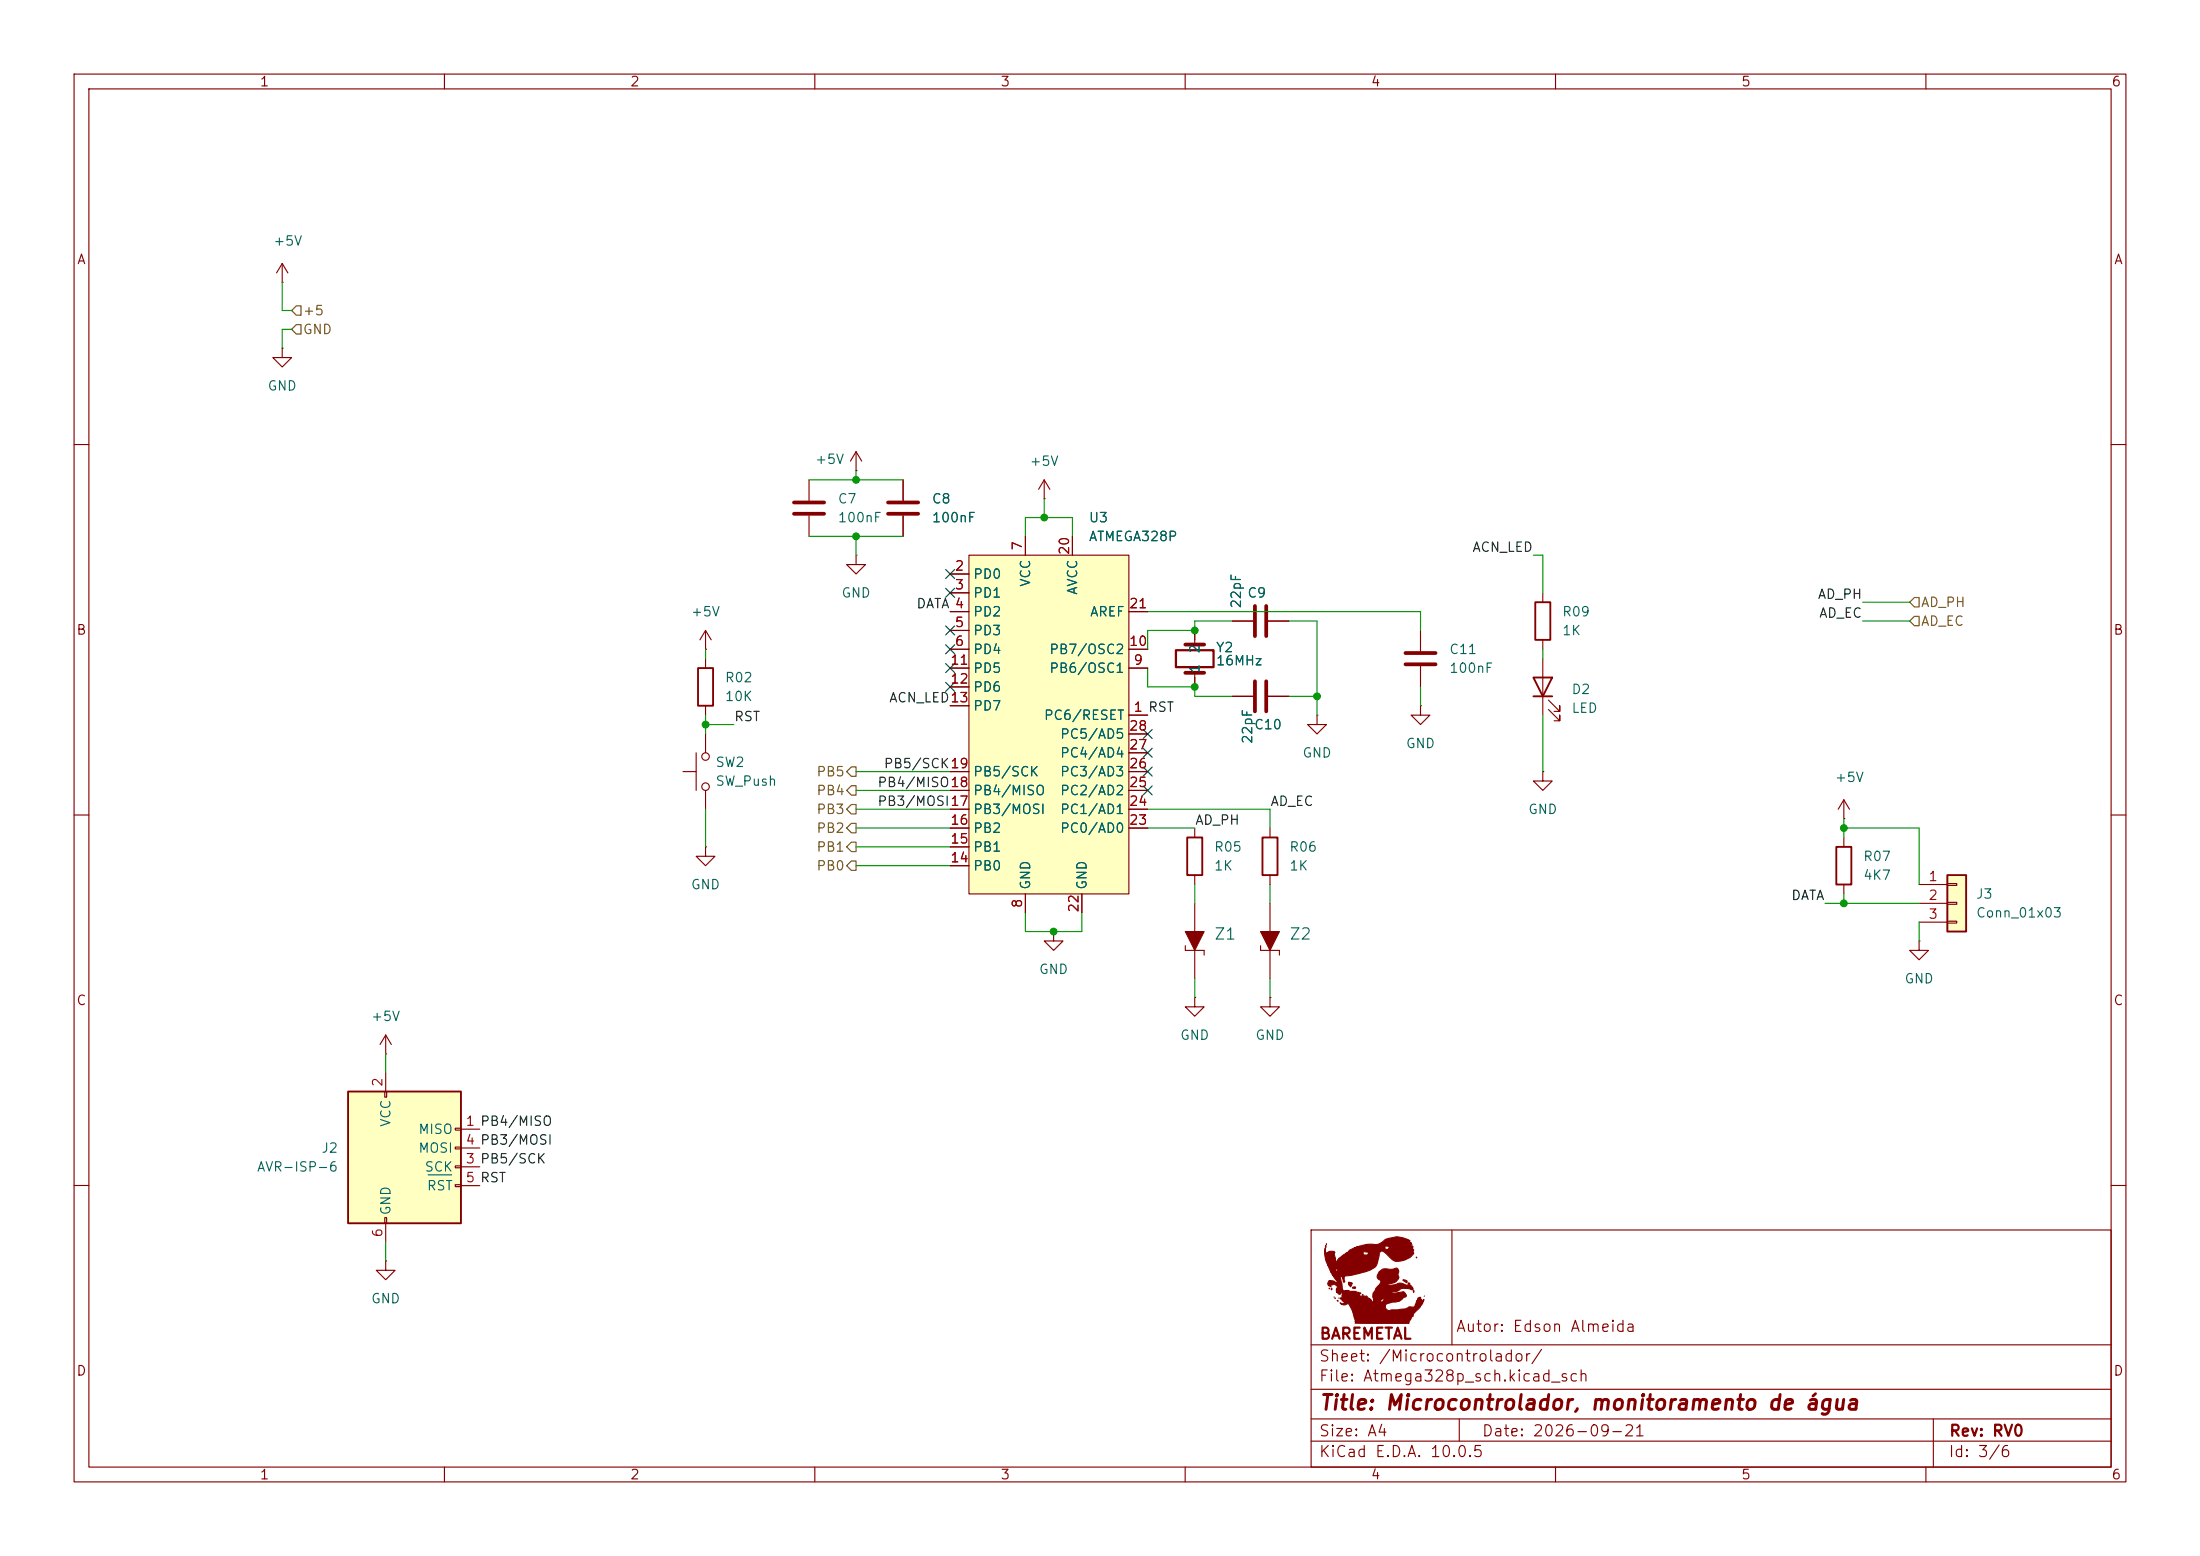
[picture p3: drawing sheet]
<svg xmlns="http://www.w3.org/2000/svg" width="297mm" height="210mm" viewBox="0 0 297 210" stroke-linecap="round" stroke-linejoin="round" font-family="sans-serif">
<g fill="none" stroke="#840000" stroke-width=".15">
<path d="M10 10h277v190h-277zM12 12h273v186h-273zM60 10v2M110 10v2M160 10v2M210 10v2M260 10v2M38.1 47v1.3h1.3l-1.3 1.2-1.3-1.2h1.3M38.1 47h.1M10 60h2M285 60h2M177.8 96.5v1.3h1.3l-1.3 1.3-1.3-1.3h1.3"/>
<path d="M177.8 96.5h.1M10 110h2M161.3 111.8v1.2M161.3 118.1v1.3M248.9 110.5h.1M248.9 108l-.7 1.2M248.9 108l.8 1.2M248.9 108v2.5M285 110h2M170.2 127.6v.7h2.5v.6M171.4 121.9v3.8M171.4 128.3v3.8"/>
<path d="M259.1 127v1.3h1.2l-1.2 1.2-1.3-1.2h1.3M259.1 127h.1M10 160h2M177 166h108v32h-108zM196 166v15.5M285 160h2M60 198v2M110 198v2M160 198v2M177 194.5h108M177 191.5h108M177 187.5h108"/>
<path d="M177 181.5h108M197 191.5v3M210 198v2M260 198v2M261 191.5v6.5"/>
</g>
<g fill="#840000" stroke="#840000" stroke-width=".15">
<path d="M178.9 168.4l.1 .7v.2l.1 .1a.65 .65 0 0 1 1.1-.3l-.1 .1 .2 1.2a2.72 2.72 0 0 1 1.4-1.2h2.3v.1a.46 .46 0 0 0 .7-.1h.2h-.2l.2-.1a.26 .26 0 0 0-.4-.1l-.4-.1-.1 .3h-2.3l.6-.5 .6-.3h3.3h-3.3l.3-.1h3.7l.1 .1a.29 .29 0 0 0 .2 .2 .29 .29 0 0 0 .3-.2h.1l.1 .2 .2-.1a.65 .65 0 0 0-.9-.3l-.1 .1h-3.7l.4-.1a6.5 6.5 0 0 1 2.4-.3l.5-.2a3.3 3.3 0 0 1 2.6-.7l1.2 .5-.2-.1 .2 .4 .2-.1v.5l.3 .1-.1 .2a.39 .39 0 0 1 .1 .5 .59 .59 0 0 1-.4 .7l-.7 .3a1.63 1.63 0 0 1-1.8 0l-1-1a.45 .45 0 0 0-.6 0 .45 .45 0 0 0-.1 .5l-.2 .5a1.79 1.79 0 0 1-1.4 1.6l-2.6 .6a.37 .37 0 0 0-.5 0 .37 .37 0 0 0 0 .5v.3h-.1l-.1-.4a.24 .24 0 0 1 0-.4 .28 .28 0 0 0-.4 .2 .28 .28 0 0 0 .1 .3l.2 1.3a.31 .31 0 0 0 .2 .2 .31 .31 0 0 0 .4 0l.4 .1a2.08 2.08 0 0 1 1.2 .2h.3l-.3 .3h.1a.21 .21 0 0 0 .4 .1l.5 .1a.21 .21 0 0 1 .2 0 .21 .21 0 0 1 .1 .2l.3 .1 .3 .4 .1-.1h1v.1a.32 .32 0 0 0 .3-.1 .32 .32 0 0 0 .1-.4h-.2l-.2 .4h-1l-.1-.5a1.07 1.07 0 0 1 .4-1l.4-.5h1.1h-1.1l.1-.2a.42 .42 0 0 0 .2-.4 .42 .42 0 0 0-.3-.4 .81 .81 0 0 1 .3-1.1 .83 .83 0 0 1 .9-.2h.6l.4-.1a.41 .41 0 0 1 .5 .2 .41 .41 0 0 1-.1 .5l.1 .5a1.23 1.23 0 0 1-1.2 .9l-.4 .2 1.2-.1a1.51 1.51 0 0 1 1.6 .1h.1v-.3a.21 .21 0 0 1 .2 .1 .21 .21 0 0 1 0 .2l.3 .1 .2 .4a.23 .23 0 0 1-.4 0l-.3-.1a1.42 1.42 0 0 0-1.5 .4 1.25 1.25 0 0 0-.9 .2l1.2-.1a.68 .68 0 0 1 .8 .2l.1 .4-.3 .1a2.31 2.31 0 0 1-1.8 .7l-.2 .1a.52 .52 0 0 0-.5 .7 .52 .52 0 0 0 .9 .2h.8l1.2-.2h.2a.31 .31 0 0 1 .5-.2h.1l.3 .2v-.1l-.1-.1 .1-.1h.7h-.7l.3-.8h.2h-.2l.1-.3h.2l.1-.1 .1 .4 .1-.1a.27 .27 0 0 1-.1 .4v.2l.4-.6-.1 .3a4.1 4.1 0 0 1-1.3 1.6l-.1 .4-.1-.1-.4 1h-7.3l.1-.1-.1-.2h.2h-.2l.1-.1-.1-.2-.4-1.2-.4-.7-.2-.2a.63 .63 0 0 1-1-.1l.3 .2 .4-.1h-.1v-.2l-.2-.1 .2-.1h-.3v-.1l-.3-.2 .3-.1v-.2h.2l-.2-.1v-.3h-.2a.25 .25 0 0 1-.2 .2 .25 .25 0 0 1-.3-.2v-.1h.4h-.4l-.1-.4a.39 .39 0 0 0-.2-.6v-.1l-.3 .1-.2-.1v.4a.42 .42 0 0 1-.4-.5 .42 .42 0 0 1 .5-.3l.5 .2h.3l-.7-1.1h.2l.1 .2-.1-.1-.2-.1-.2-.3h.5l.1 .3v-.2h.2l-.2-.1a.44 .44 0 0 0 .1-.7l-.2 .7h-.5l-.5-1h1.2h-1.2v-.2a3.6 3.6 0 0 1-.3-2.1z"/>
<path d="M180.5 175.5l.1 .1z"/>
<path d="M180.2 175.2l.1 .1z"/>
<path d="M183.9 174.7l.1 .1z"/>
<path d="M190.8 174.2v.2z"/>
<path d="M179.7 173.9l.1 .2z"/>
<path d="M179.5 173.8v.2z"/>
<path d="M182.6 173.8l.2-.1 .2 .1a.22 .22 0 0 1-.2 .1 .22 .22 0 0 1-.2-.1z"/>
<path d="M182.1 173.1h.3a.23 .23 0 0 1 .1 .2 .23 .23 0 0 1-.1 .2l-.1 .1a.48 .48 0 0 1-.2-.5z"/>
<path d="M189.4 172.7h.1a.27 .27 0 0 1 .4 .3v.1z"/>
<path d="M191.2 169.7v.1z"/>
<path d="M179 168.1v.2z"/>
<path d="M179.1 167.9v.1z"/>
<path d="M170.2 125.7h2.5l-1.3 2.6z"/>
</g>
<path d="M160.3 113h2v5.1h-2z" fill="none" stroke="#840000" stroke-width=".25"/>
<path d="M47 147.3h15.2v17.8h-15.2z" fill="#ffffc2"/>
<g fill="none" stroke="#840000" stroke-width=".15">
<path d="M38.1 38.1h.1M38.1 35.6l-.8 1.2M38.1 35.6l.8 1.2M38.1 35.6v2.5M115.6 63.5h.1M115.6 61l-.8 1.2M115.6 61l.7 1.2M115.6 61v2.5M121.9 64.8v2.8M121.9 69.6v2.8M95.2 88.9v1.3M95.2 95.3v1.2"/>
<path d="M95.2 99.1v2.5M166.4 94h2.8M171.2 94h2.8M191.8 85.1v2.8M191.8 89.9v2.8M208.3 80v1.3M208.3 86.4v1.2M92.2 104.1h1.8M94 101.6v5.1M95.2 114.3v1.3h1.3l-1.3 1.2-1.2-1.2h1.2M95.2 114.3h.1M95.2 106.7v2.5"/>
<path d="M171.4 111.8v1.2M171.4 118.1v1.3M52.1 139.7v2.5M52.1 139.7l-.8 1.3M52.1 139.7l.7 1.3M142.2 125.7v1.3h1.3l-1.3 1.3-1.2-1.3h1.2M142.2 125.7h.1M160 127.6v.7h2.6v.6M161.3 134.6v1.3h1.3l-1.3 1.3-1.3-1.3h1.3M161.3 134.6h.1M161.3 121.9v3.8M161.3 128.3v3.8"/>
<path d="M171.4 134.6v1.3h1.3l-1.3 1.3-1.2-1.3h1.2M171.4 134.6h.1M51.9 147.3h.3v.8h-.3zM52.1 142.2h.1M52.1 144.8v2.5M61.5 152.3h.7v.2h-.7zM61.5 154.8h.7v.3h-.7zM61.5 157.4h.7v.2h-.7zM61.5 159.9h.7v.2h-.7zM62.2 152.4h2.6M62.2 157.5h2.6M62.2 154.9h2.6"/>
<path d="M51.9 164.3h.3v.8h-.3zM52.1 170.2v1.3h1.2l-1.2 1.2-1.3-1.2h1.3M52.1 170.2h.1M52.1 165.1v2.5M62.2 160h2.6"/>
<circle cx="95.3" cy="106.2" r=".51"/>
<circle cx="95.3" cy="102.1" r=".51"/>
</g>
<path d="M94.2 90.2h2.1v5.1h-2.1zM207.3 81.3h2v5.1h-2zM170.4 113h2.1v5.1h-2.1zM47 147.3h15.2v17.8h-15.2z" fill="none" stroke="#840000" stroke-width=".25"/>
<path d="M57.8 158.6h3.2" fill="none" stroke="#006464" stroke-width=".15"/>
<path d="M119.9 67.8h4.1M119.9 69.3h4.1M169.4 91.9v4.1M170.9 91.9v4.1M189.7 88.1h4.1M189.7 89.7h4.1" fill="none" stroke="#840000" stroke-width=".51"/>
<path d="M160 125.7h2.6l-1.3 2.6z" fill="#840000" stroke="#840000" stroke-width=".15"/>
<path d="M130.8 74.9h21.6v45.8h-21.6z" fill="#ffffc2"/>
<g fill="none" stroke="#840000" stroke-width=".15">
<path d="M109.2 64.8v2.8M109.2 69.6v2.8M128.3 77.5h2.5M130.8 74.9h21.6v45.8h-21.6zM138.4 72.4v2.5M141 67.3h.1M141 64.8l-.8 1.2M141 64.8l.7 1.2M141 64.8v2.5M144.8 72.4v2.5M95.2 87.6h.1M95.2 85.1l-.7 1.3"/>
<path d="M95.2 85.1l.8 1.3M95.2 85.1v2.5M128.3 80h2.5M128.3 82.6h2.5M128.3 85.1h2.5M128.3 87.6h2.5M128.3 90.2h2.5M128.3 92.7h2.5M128.3 95.3h2.5M152.4 96.5h2.5M152.4 82.6h2.5M152.4 87.6h2.5"/>
<path d="M152.4 90.2h2.5M152.4 99.1h2.5M191.8 95.3v1.2h1.2l-1.2 1.3-1.3-1.3h1.3M191.8 95.3h.1M208.3 88.9v7.6M209 95.8l1.6 1.5v-.8v.8h-.8M209 94.5l1.6 1.5v-.7v.7h-.8M128.3 116.8h2.5M128.3 114.3h2.5M128.3 111.8h2.5M128.3 109.2h2.5M128.3 106.7h2.5"/>
<path d="M128.3 104.1h2.5M152.4 111.8h2.5M152.4 109.2h2.5M152.4 106.7h2.5M152.4 104.1h2.5M152.4 101.6h2.5M248.9 113v1.3M248.9 119.4v1.3M138.4 120.7v2.5M146 120.7v2.5"/>
</g>
<path d="M207 91.4h2.5l-1.2 2.6zM207 94h2.5M247.9 114.3h2v5.1h-2z" fill="none" stroke="#840000" stroke-width=".25"/>
<path d="M107.2 67.8h4.1M107.2 69.3h4.1" fill="none" stroke="#840000" stroke-width=".51"/>
<path d="M262.9 118.1h2.5v7.6h-2.5z" fill="#ffffc2"/>
<path d="M262.9 118.1h2.5v7.6h-2.5z" fill="none" stroke="#840000" stroke-width=".25"/>
<g fill="none" stroke="#840000" stroke-width=".15">
<path d="M115.6 74.9v1.3h1.2l-1.2 1.3-1.3-1.3h1.3M115.6 74.9h.1M121.9 64.8v2.8M121.9 69.6v2.8M128.3 77.5h2.5M138.4 72.4v2.5M144.8 72.4v2.5M128.3 80h2.5M128.3 82.6h2.5M128.3 85.1h2.5M128.3 87.6h2.5M128.3 90.2h2.5"/>
<path d="M128.3 92.7h2.5M128.3 95.3h2.5M152.4 96.5h2.5M152.4 82.6h2.5M152.4 87.6h2.5M152.4 90.2h2.5M152.4 99.1h2.5M161.3 85.1v1.9M161.3 90.8v1.9M166.4 83.8h2.8M166.4 94h2.8M171.2 83.8h2.8"/>
<path d="M171.2 94h2.8M128.3 116.8h2.5M128.3 114.3h2.5M128.3 111.8h2.5M128.3 109.2h2.5M128.3 106.7h2.5M128.3 104.1h2.5M152.4 111.8h2.5M152.4 109.2h2.5M152.4 106.7h2.5M152.4 104.1h2.5M152.4 101.6h2.5"/>
<path d="M208.3 104.1v1.3h1.2l-1.2 1.3-1.3-1.3h1.3M208.3 104.1h.1M259.1 119.4h3.8M262.9 119.3h1.3v.2h-1.3zM138.4 120.7v2.5M146 120.7v2.5M259.1 121.9h3.8M259.1 124.5h3.8M262.9 121.8h1.3v.2h-1.3zM262.9 124.3h1.3v.3h-1.3z"/>
</g>
<path d="M160 90.8h2.6M160 87h2.6M169.4 81.8v4.1M170.9 81.8v4.1" fill="none" stroke="#840000" stroke-width=".51"/>
<path d="M158.7 87.8h5.1v2.2h-5.1z" fill="none" stroke="#840000" stroke-width=".3"/>
<path d="M39.4 44.5l.6-.7h.6v1.3h-.6zM39.4 41.9l.6-.6h.6v1.2h-.6zM257.8 81.3l.6-.7h.7v1.3h-.7zM257.8 83.8l.6-.6h.7v1.3h-.7zM114.9 113.7h.7v1.2h-.7l-.6-.6zM114.9 116.2h.7v1.3h-.7l-.6-.7zM114.9 106h.7v1.3h-.7l-.6-.6zM114.9 103.5h.7v1.3h-.7l-.6-.7zM114.9 111.1h.7v1.3h-.7l-.6-.6zM114.9 108.6h.7v1.3h-.7l-.6-.7z" fill="none" stroke="#725600" stroke-width=".15"/>
<g fill="none" stroke="#009600" stroke-width=".15">
<path d="M38.1 38.1v3.8h1.3M39.4 44.5h-1.3v2.5M109.2 72.4h12.7M109.2 64.8h12.7M115.6 63.5v1.3M115.6 72.4v2.5M138.4 72.4v-2.5h6.4v2.5M141 67.3v2.6M207 74.9h1.3v5.1M95.2 97.8h3.9M95.2 87.6v1.3M95.2 96.5v2.6"/>
<path d="M154.9 90.2v2.5h6.4v1.3h5.1M154.9 82.6h36.9v2.5M166.4 83.8h-5.1v1.3h-6.4v2.5M174 83.8h3.8v12.7M174 94h3.8M191.8 92.7v2.6M208.3 87.6v1.3M208.3 96.5v7.6M251.5 83.8h6.3M251.5 81.3h6.3M95.2 109.2v5.1M115.6 109.2h12.7"/>
<path d="M115.6 111.8h12.7M115.6 104.1h12.7M115.6 114.3h12.7M115.6 116.8h12.7M115.6 106.7h12.7M154.9 109.2h16.5v2.6M154.9 111.8h6.4M161.3 119.4v2.5M171.4 119.4v2.5M248.9 111.8h10.2v7.6M248.9 110.5v2.5M138.4 123.2v2.5h7.6v-2.5"/>
<path d="M161.3 132.1v2.5M171.4 132.1v2.5M246.4 121.9h12.7M248.9 120.7v1.2M259.1 124.5v2.5M52.1 142.2v2.6M52.1 167.6v2.6"/>
</g>
<g fill="none" stroke="#000084" stroke-width=".15">
<path d="M127.7 79.4l1.2 1.2M127.7 76.9l1.2 1.2M128.9 79.4l-1.2 1.2M128.9 76.9l-1.2 1.2M127.7 92.1l1.2 1.2M127.7 89.6l1.2 1.2M127.7 87l1.2 1.2M127.7 84.5l1.2 1.2M128.9 92.1l-1.2 1.2M128.9 89.6l-1.2 1.2M128.9 87l-1.2 1.2M128.9 84.5l-1.2 1.2"/>
<path d="M154.3 98.5l1.2 1.2M155.5 98.5l-1.2 1.2M154.3 101l1.2 1.2M154.3 106.1l1.2 1.2M154.3 103.5l1.2 1.2M155.5 101l-1.2 1.2M155.5 106.1l-1.2 1.2M155.5 103.5l-1.2 1.2"/>
</g>
<g fill="#009600" stroke="#009600" stroke-width=".14">
<circle cx="115.6" cy="64.8" r=".46"/>
<circle cx="115.6" cy="72.4" r=".46"/>
<circle cx="95.2" cy="97.8" r=".46"/>
<circle cx="141" cy="69.9" r=".46"/>
<circle cx="142.2" cy="125.7" r=".46"/>
<circle cx="161.3" cy="85.1" r=".46"/>
<circle cx="161.3" cy="92.7" r=".46"/>
<circle cx="177.8" cy="94" r=".46"/>
<circle cx="248.9" cy="111.8" r=".46"/>
<circle cx="248.9" cy="121.9" r=".46"/>
</g>
<text font-size="2" fill="#840000" x="178" y="190.8">Title: Microcontrolador, monitoramento de água</text>
<g font-size="1.5" fill="#006464">
<text x="163.8" y="127.2">Z1</text>
<text x="174" y="127.2">Z2</text>
</g>
<g font-size="1.5" fill="#840000">
<text x="178" y="184.1">Sheet: /Microcontrolador/</text>
<text x="178" y="181.1">BAREMETAL</text>
<text x="196.5" y="180.1">Autor: Edson Almeida</text>
<text x="178" y="186.8">File: Atmega328p_sch.kicad_sch</text>
<text x="178" y="197">KiCad E.D.A. 10.0.5</text>
<text x="178" y="194.2">Size: A4</text>
<text x="200" y="194.2">Date: 2026-09-21</text>
<text x="263" y="197">Id: 3/6</text>
<text x="263" y="194.2">Rev: RV0</text>
</g>
<g font-size="1.3" fill="#840000">
<text x="35" y="12">1</text>
<text x="85" y="12">2</text>
<text x="135" y="12">3</text>
<text x="185" y="12">4</text>
<text x="235" y="12">5</text>
<text x="285" y="12">6</text>
<text x="10.3" y="36">A</text>
<text x="285.3" y="36">A</text>
<text x="10.2" y="86">B</text>
<text x="285.2" y="86">B</text>
<text x="10.2" y="136">C</text>
<text x="285.2" y="136">C</text>
<text x="10.2" y="186">D</text>
<text x="285.2" y="186">D</text>
<text x="35" y="200">1</text>
<text x="85" y="200">2</text>
<text x="135" y="200">3</text>
<text x="185" y="200">4</text>
<text x="235" y="200">5</text>
<text x="285" y="200">6</text>
</g>
<g font-size="1.3" fill="#006464">
<text x="36.8" y="33.5">+5V</text>
<text x="36" y="53">GND</text>
<text x="110" y="62.9">+5V</text>
<text x="138.9" y="63.2">+5V</text>
<text x="113" y="68.3">C7</text>
<text x="113" y="70.8">100nF</text>
<text x="125.7" y="68.3">C8</text>
<text x="125.7" y="70.8">100nF</text>
<text x="146.9" y="70.8">U3</text>
<text x="146.9" y="73.4">ATMEGA328P</text>
<text x="93.2" y="83.5">+5V</text>
<text x="113.5" y="81">GND</text>
<text x="131.3" y="78.4">PD0</text>
<text x="131.3" y="81">PD1</text>
<text x="131.3" y="83.5">PD2</text>
<text x="139.4" y="79.3" transform="rotate(-90 139.4 79.3)">VCC</text>
<text x="145.7" y="80.4" transform="rotate(-90 145.7 80.4)">AVCC</text>
<text x="147.1" y="83.5">AREF</text>
<text x="167.8" y="82.2" transform="rotate(-90 167.8 82.2)">22pF</text>
<text x="168.3" y="81">C9</text>
<text x="210.8" y="83.5">R09</text>
<text x="131.3" y="86.1">PD3</text>
<text x="131.3" y="88.6">PD4</text>
<text x="141.6" y="88.6">PB7/OSC2</text>
<text x="162.3" y="88.3" transform="rotate(-90 162.3 88.3)">2</text>
<text x="164.1" y="88.3">Y2</text>
<text x="195.6" y="88.6">C11</text>
<text x="210.8" y="86.1">1K</text>
<text x="97.8" y="92.4">R02</text>
<text x="97.8" y="94.9">10K</text>
<text x="131.3" y="91.1">PD5</text>
<text x="131.3" y="93.7">PD6</text>
<text x="141.6" y="91.1">PB6/OSC1</text>
<text x="162.3" y="91" transform="rotate(-90 162.3 91)">1</text>
<text x="164.1" y="90.1">16MHz</text>
<text x="195.6" y="91.1">100nF</text>
<text x="212.1" y="94">D2</text>
<text x="131.3" y="96.2">PD7</text>
<text x="140.8" y="97.5">PC6/RESET</text>
<text x="143" y="100">PC5/AD5</text>
<text x="169.2" y="98.8">C10</text>
<text x="169.4" y="100.5" transform="rotate(-90 169.4 100.5)">22pF</text>
<text x="189.7" y="101.3">GND</text>
<text x="212.1" y="96.5">LED</text>
<text x="96.5" y="103.8">SW2</text>
<text x="96.5" y="106.4">SW_Push</text>
<text x="131.3" y="107.6">PB4/MISO</text>
<text x="131.3" y="105.1">PB5/SCK</text>
<text x="143" y="107.6">PC2/AD2</text>
<text x="143" y="105.1">PC3/AD3</text>
<text x="143" y="102.6">PC4/AD4</text>
<text x="175.7" y="102.6">GND</text>
<text x="247.6" y="105.9">+5V</text>
<text x="131.3" y="112.7">PB2</text>
<text x="131.3" y="110.2">PB3/MOSI</text>
<text x="143" y="112.7">PC0/AD0</text>
<text x="143" y="110.2">PC1/AD1</text>
<text x="206.2" y="110.2">GND</text>
<text x="131.3" y="117.8">PB0</text>
<text x="131.3" y="115.3">PB1</text>
<text x="163.8" y="115.3">R05</text>
<text x="163.8" y="117.8">1K</text>
<text x="174" y="115.3">R06</text>
<text x="174" y="117.8">1K</text>
<text x="251.4" y="116.5">R07</text>
<text x="251.4" y="119.1">4K7</text>
<text x="93.2" y="120.3">GND</text>
<text x="139.4" y="120.2" transform="rotate(-90 139.4 120.2)">GND</text>
<text x="147" y="120.2" transform="rotate(-90 147 120.2)">GND</text>
<text x="266.7" y="121.6">J3</text>
<text x="266.7" y="124.2">Conn_01x03</text>
<text x="140.2" y="131.8">GND</text>
<text x="257" y="133">GND</text>
<text x="50" y="138.1">+5V</text>
<text x="159.2" y="140.7">GND</text>
<text x="169.4" y="140.7">GND</text>
<text x="43.3" y="155.9">J2</text>
<text x="53" y="152.2" transform="rotate(-90 53 152.2)">VCC</text>
<text x="56.4" y="153.4">MISO</text>
<text x="56.4" y="155.9">MOSI</text>
<text x="34.6" y="158.4">AVR-ISP-6</text>
<text x="57.2" y="158.4">SCK</text>
<text x="57.5" y="161">RST</text>
<text x="53" y="164.1" transform="rotate(-90 53 164.1)">GND</text>
<text x="50" y="176.2">GND</text>
</g>
<g font-size="1.3" fill="#725600">
<text x="40.8" y="45.4">GND</text>
<text x="40.8" y="42.9">+5</text>
<text x="259.2" y="82.2">AD_PH</text>
<text x="259.2" y="84.8">AD_EC</text>
<text x="110.1" y="107.6">PB4</text>
<text x="110.1" y="105.1">PB5</text>
<text x="110.1" y="112.7">PB2</text>
<text x="110.1" y="110.2">PB3</text>
<text x="110.1" y="115.3">PB1</text>
<text x="110.1" y="117.8">PB0</text>
</g>
<g font-size="1.3" fill="#a90000">
<text x="128.8" y="77.3">2</text>
<text x="138.3" y="74.4" transform="rotate(-90 138.3 74.4)">7</text>
<text x="144.6" y="75" transform="rotate(-90 144.6 75)">20</text>
<text x="128.8" y="79.9">3</text>
<text x="128.8" y="82.4">4</text>
<text x="152.3" y="82.4">21</text>
<text x="128.8" y="85">5</text>
<text x="128.8" y="87.5">6</text>
<text x="152.3" y="87.5">10</text>
<text x="128.2" y="90">11</text>
<text x="128.2" y="92.6">12</text>
<text x="128.2" y="95.1">13</text>
<text x="152.9" y="90">9</text>
<text x="152.3" y="101.5">27</text>
<text x="152.3" y="98.9">28</text>
<text x="152.9" y="96.4">1 RST</text>
<text x="152.9" y="96.4">1</text>
<text x="128.2" y="106.5">18</text>
<text x="128.2" y="104">19</text>
<text x="152.3" y="106.5">25</text>
<text x="152.3" y="104">26</text>
<text x="128.2" y="111.6">16</text>
<text x="128.2" y="109.1">17</text>
<text x="152.3" y="111.6">23</text>
<text x="152.3" y="109.1">24</text>
<text x="128.2" y="116.7">14</text>
<text x="128.2" y="114.2">15</text>
<text x="260.3" y="119.2">1</text>
<text x="138.3" y="122.7" transform="rotate(-90 138.3 122.7)">8</text>
<text x="145.9" y="123.3" transform="rotate(-90 145.9 123.3)">22</text>
<text x="260.3" y="121.8">2</text>
<text x="260.3" y="124.3">3</text>
<text x="51.9" y="146.8" transform="rotate(-90 51.9 146.8)">2</text>
<text x="62.8" y="152.3">1 PB4/MISO</text>
<text x="62.8" y="154.8">4 PB3/MOSI</text>
<text x="62.8" y="157.3">3 PB5/SCK</text>
<text x="62.8" y="159.9">5 RST</text>
<text x="51.9" y="167.1" transform="rotate(-90 51.9 167.1)">6</text>
</g>
<g font-size="1.3" fill="#0f0f0f">
<text x="198.7" y="74.8">ACN_LED</text>
<text x="123.6" y="82.4">DATA 4</text>
<text x="245.3" y="81.2">AD_PH</text>
<text x="245.5" y="83.7">AD_EC</text>
<text x="119.9" y="95.1">ACN_LED13</text>
<text x="99" y="97.7">RST</text>
<text x="118.4" y="106.6">PB4/MISO18</text>
<text x="119.2" y="104">PB5/SCK19</text>
<text x="118.4" y="109.1">PB3/MOSI17</text>
<text x="161.3" y="111.6">AD_PH</text>
<text x="171.4" y="109.1">AD_EC</text>
<text x="241.7" y="121.8">DATA</text>
</g>
</svg>
